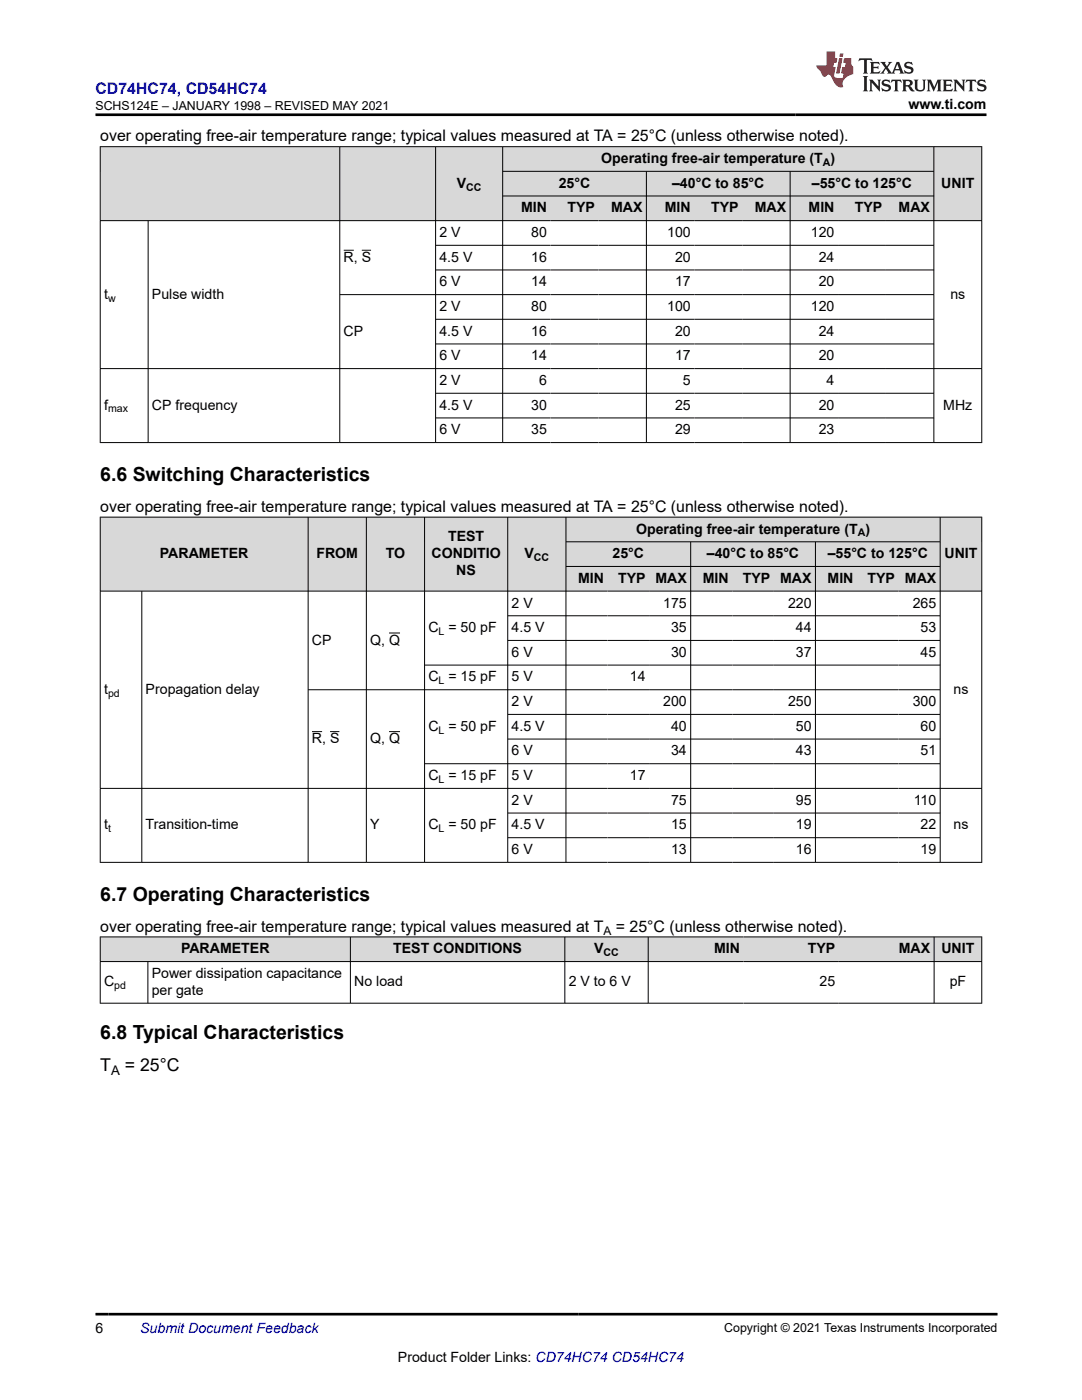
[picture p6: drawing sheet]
<svg xmlns="http://www.w3.org/2000/svg" width="216mm" height="279mm" viewBox="0 0 216 279" stroke-linecap="round" stroke-linejoin="round" font-family="sans-serif">
<g fill="#d8d8d8">
<path d="M20 29.3h175.9v4.9h-175.9z" fill-rule="evenodd"/>
<path d="M20.1 29.3h47.6v14.7h-47.6z" fill-rule="evenodd"/>
<path d="M67.9 29.3h19v14.7h-19z" fill-rule="evenodd"/>
<path d="M87 29.3h13.2v14.7h-13.2z" fill-rule="evenodd"/>
<path d="M100.4 29.3h85.9v4.8h-85.9z" fill-rule="evenodd"/>
<path d="M186.4 29.3h9.4v14.7h-9.4z" fill-rule="evenodd"/>
<path d="M100.4 34.3h28.5v4.8h-28.5z" fill-rule="evenodd"/>
<path d="M129 34.3h28.6v4.8h-28.6z" fill-rule="evenodd"/>
<path d="M157.7 34.3h28.6v4.8h-28.6z" fill-rule="evenodd"/>
<path d="M100.4 39.2h9.5v4.8h-9.5z" fill-rule="evenodd"/>
<path d="M109.9 39.2h9.5v4.8h-9.5z" fill-rule="evenodd"/>
<path d="M119.4 39.2h9.5v4.8h-9.5z" fill-rule="evenodd"/>
<path d="M129 39.2h9.5v4.8h-9.5z" fill-rule="evenodd"/>
<path d="M138.5 39.2h9.6v4.8h-9.6z" fill-rule="evenodd"/>
<path d="M148.1 39.2h9.5v4.8h-9.5z" fill-rule="evenodd"/>
<path d="M157.7 39.2h9.5v4.8h-9.5z" fill-rule="evenodd"/>
<path d="M167.2 39.2h9.6v4.8h-9.6z" fill-rule="evenodd"/>
<path d="M176.8 39.2h9.5v4.8h-9.5z" fill-rule="evenodd"/>
</g>
<g fill="none" stroke="#000" stroke-width=".2">
<path d="M19.9 29.3h176.1M20 29.2v59.2M67.8 29.2v59.2M86.9 29.2v59.2M100.3 29.2v59.2M100.3 34.2h86.1M100.3 39.1h86.1M129 34.2v54.2M157.7 34.2v54.2M186.3 29.2v59.2M195.9 29.2v59.2M19.9 44h176.1"/>
<path d="M29.6 44v44.4M68.6 49.9h2M72.2 49.9h1.9M86.9 49h99.5M86.9 53.9h99.5M186.4 58.8h-118.6M19.9 73.6h176.1M86.9 63.7h99.5M86.9 68.6h99.5M86.9 78.5h99.5M19.9 88.3h176.1M86.9 83.4h99.5"/>
</g>
<g fill="#d8d8d8">
<path d="M20 103.2h175.9v4.9h-175.9z" fill-rule="evenodd"/>
<path d="M20.1 103.3h41.3v14.6h-41.3z" fill-rule="evenodd"/>
<path d="M61.5 103.3h11.5v14.6h-11.5z" fill-rule="evenodd"/>
<path d="M73.2 103.3h11.5v14.6h-11.5z" fill-rule="evenodd"/>
<path d="M84.8 103.3h16.5v14.6h-16.5z" fill-rule="evenodd"/>
<path d="M101.4 103.3h11.5v14.6h-11.5z" fill-rule="evenodd"/>
<path d="M113 103.3h74.5v4.8h-74.5z" fill-rule="evenodd"/>
<path d="M187.7 103.3h8.1v14.6h-8.1z" fill-rule="evenodd"/>
<path d="M113 108.2h24.8v4.8h-24.8z" fill-rule="evenodd"/>
<path d="M137.9 108.2h24.7v4.8h-24.7z" fill-rule="evenodd"/>
<path d="M162.8 108.2h24.7v4.8h-24.7z" fill-rule="evenodd"/>
<path d="M113 113.1h8.2v4.8h-8.2z" fill-rule="evenodd"/>
<path d="M121.2 113.1h8.3v4.8h-8.3z" fill-rule="evenodd"/>
<path d="M129.5 113.1h8.3v4.8h-8.3z" fill-rule="evenodd"/>
<path d="M137.9 113.1h8.2v4.8h-8.2z" fill-rule="evenodd"/>
<path d="M146.1 113.1h8.3v4.8h-8.3z" fill-rule="evenodd"/>
<path d="M154.4 113.1h8.2v4.8h-8.2z" fill-rule="evenodd"/>
<path d="M162.8 113.1h8.2v4.8h-8.2z" fill-rule="evenodd"/>
<path d="M171 113.1h8.3v4.8h-8.3z" fill-rule="evenodd"/>
<path d="M179.3 113.1h8.2v4.8h-8.2z" fill-rule="evenodd"/>
</g>
<g fill="none" stroke="#000" stroke-width=".2">
<path d="M19.9 103.2h176.1M19.9 118h176.1M20 103.1v69.1M28.3 118v54.2M61.5 103.1v69.1M73.1 103.1v69.1M84.7 103.1v69.1M101.3 103.1v69.1M112.9 103.1v69.1M112.9 108.1h74.8M112.9 113h74.8M137.8 108.1v64.1"/>
<path d="M162.7 108.1v64.1M187.6 103.1v69.1M195.9 103.1v69.1M77.6 126.3h2.2M101.3 122.9h86.4M101.3 127.8h86.4M187.7 137.7h-126.2M187.7 132.7h-103M19.9 157.3h176.1M62.3 146h2M65.9 146h1.8M77.6 146h2.2"/>
<path d="M101.3 142.6h86.4M101.3 147.5h86.4M187.7 152.4h-103M19.9 172.1h176.1M101.3 162.3h86.4M101.3 167.2h86.4"/>
</g>
<g fill="#d8d8d8">
<path d="M20 187h175.9v4.9h-175.9z" fill-rule="evenodd"/>
<path d="M20.1 187h49.8v4.8h-49.8z" fill-rule="evenodd"/>
<path d="M70 187h42.6v4.8h-42.6z" fill-rule="evenodd"/>
<path d="M112.8 187h16.5v4.8h-16.5z" fill-rule="evenodd"/>
<path d="M129.4 187h19v4.8h-19z" fill-rule="evenodd"/>
<path d="M148.4 187h19v4.8h-19z" fill-rule="evenodd"/>
<path d="M167.4 187h18.9v4.8h-18.9z" fill-rule="evenodd"/>
<path d="M186.5 187h9.3v4.8h-9.3z" fill-rule="evenodd"/>
</g>
<path d="M19.9 187h176.1M19.9 191.9h176.1M20 186.9v13.4M29.5 191.9v8.4M69.9 186.9v13.4M112.7 186.9v13.4M129.3 186.9v13.4M186.4 186.9v13.4M195.9 186.9v13.4M19.9 200.2h176.1" fill="none" stroke="#000" stroke-width=".2"/>
<path d="M171.5 11.6l-.2 .6 .5-.2h.6v.1v2.2l-.2 .4h1l-.2-.4v-2.2v-.1h.5l.6 .2-.2-.6zM173.6 12.4l.2 .3v1.6l-.2 .4h1.9l.1-.6a1.08 1.08 0 0 1-1.3 .2v-.7h.6l.4 .2v-.7l-.4 .2h-.6v-.5l.2-.2a1 1 0 0 1 1 .3l-.1-.5zM175.7 12.4l.9 1.1-1 1.2h.9l-.2-.2 .5-.8 .4 .8-.2 .2h1.6l-.2-.2 .2-.5h.9l.1 .5-.1 .2h.9l-.2-.4-.8-1.9h-.5l-.9 2.1-.9-1.1 .9-1h-.8l.2 .2-.4 .6-.4-.6 .2-.2zM179 12.8l.4 1h-.7zM180.7 12.5a.65 .65 0 0 0-.2 .7 .65 .65 0 0 0 .6 .5l.6 .1 .1 .3a.79 .79 0 0 1-.7 .4 .79 .79 0 0 1-.7-.5l.1 .7 .2-.1a.93 .93 0 0 0 1.1 0 .93 .93 0 0 0 .4-.9 1.46 1.46 0 0 0-1.2-.6l-.1-.3a1.09 1.09 0 0 1 1.2 .2l-.2-.6-.1 .1-.5-.2zM172.2 15.2l.2 .4v2.2l-.2 .4h1l-.2-.4v-2.2l.2-.4zM173.4 15.9l.2 .4v1.5l-.2 .4h.8l-.3-.4 .1-1.3 1.6 1.8v-2l.2-.4h-.7l.1 .2 .1 1.1-1.2-1.3zM176.2 16a.65 .65 0 0 0-.2 .8 .65 .65 0 0 0 .6 .4l.6 .2 .1 .2a.79 .79 0 0 1-.7 .4 .79 .79 0 0 1-.7-.5l.1 .7 .2-.1a.93 .93 0 0 0 1.1 .1 .93 .93 0 0 0 .4-1 1.46 1.46 0 0 0-1.2-.5l-.1-.4a1.09 1.09 0 0 1 1.2 .2l-.1-.6-.2 .1-.5-.1zM177.9 15.9l-.1 .6a.63 .63 0 0 1 .8-.3v1.6l-.3 .4h1l-.2-.4v-1.6a.66 .66 0 0 1 .8 .3l-.1-.6zM180 15.9l.2 .4v1.5l-.2 .4h1l-.2-.2-.1-.7h.5l.1 .2a.79 .79 0 0 0 1.2 .6l-1-.9a.61 .61 0 0 0 .6-.6 .61 .61 0 0 0-.5-.7zM180.8 16.2h.1a.47 .47 0 0 1 .5 .1 .47 .47 0 0 1 .1 .5l-.1 .1-.7 .1zM182.3 15.9l.2 .2a2.27 2.27 0 0 0 .4 2 1.04 1.04 0 0 0 1.7-.7v-1.3l.2-.2h-.8l.2 .4v1.1a.6 .6 0 0 1-.6 .6 .6 .6 0 0 1-.6-.6v-1.1l.3-.4zM184.9 15.9l.2 .4v1.5l-.2 .4h.8l-.3-.4v-1.4l.9 1.9 .9-1.9v1.4l-.3 .4h1l-.2-.4v-1.5l.2-.4h-.8l-.7 1.5-.6-1.5zM188.1 15.9l.2 .4v1.5l-.2 .4h1.9l.1-.6a1.09 1.09 0 0 1-1.3 .2v-.7h.6l.4 .2v-.6l-.4 .2h-.6v-.6l.2-.1a1.01 1.01 0 0 1 1 .3l-.1-.6zM190.2 15.9l.3 .4v1.5l-.3 .4h.8l-.2-.4v-1.3l1.6 1.8v-2l.2-.4h-.7l.2 .2v1.1l-1.2-1.3zM192.8 15.9l-.1 .6a.63 .63 0 0 1 .8-.3v1.6l-.3 .4h1l-.2-.4v-1.6a.66 .66 0 0 1 .8 .3l-.1-.6zM195.2 16a.65 .65 0 0 0-.2 .8 .65 .65 0 0 0 .6 .4l.6 .2 .2 .2a.79 .79 0 0 1-.7 .4 .79 .79 0 0 1-.7-.5l.1 .7 .2-.1a.93 .93 0 0 0 1 .1 .93 .93 0 0 0 .5-1 1.46 1.46 0 0 0-1.3-.5v-.4a1.09 1.09 0 0 1 1.2 .2l-.2-.6-.2 .1-.5-.1z" fill="#231f20"/>
<path d="M164.9 10.3v2.7h-2l.1 .4 .8 1a.95 .95 0 0 0 1 .9 .59 .59 0 0 1 .5-.4 .59 .59 0 0 1 .5 .3l.4 .8a1.59 1.59 0 0 0 2.1 1.4 1.61 1.61 0 0 1 1-2.3l1-.3-.1-1.5a1.59 1.59 0 0 1-.3-1.7h-1.5l-.2 .9h.6l-.2 .9h-.5l-.2 .9v.3l.4 .1-.1 .9h-.7a.73 .73 0 0 1-1-.7l.3-1.5h-.5l.1-.9h.5l.2-.9h-.5v-1.3zM167.4 11.6l-.6 3.1h.7l.6-3.1zM167.6 10.7l-.1 .6h.7l.1-.6z" fill="#ed1c24"/>
<path d="M19.1 22.9h177.8M19.1 262.3h179.9" fill="none" stroke="#000" stroke-width=".53"/>
<g font-size="3.9">
<text x="20" y="96">6.6 Switching Characteristics</text>
<text x="20" y="179.8">6.7 Operating Characteristics</text>
<text x="20" y="207.4">6.8 Typical Characteristics</text>
</g>
<g font-size="3.5">
<text x="20" y="213.8">T</text>
<text x="24.9" y="213.8">= 25°C</text>
</g>
<text font-size="3.2" fill="#00f" x="19.1" y="18.7">CD74HC74, CD54HC74</text>
<g font-size="3.2">
<text x="20" y="28.2">over operating free-air temperature range; typical values measured at TA = 25°C (unless otherwise noted).</text>
<text x="20" y="102.2">over operating free-air temperature range; typical values measured at TA = 25°C (unless otherwise noted).</text>
<text x="20" y="185.9">over operating free-air temperature range; typical values measured at T</text>
<text x="122.9" y="185.9">= 25°C (unless otherwise noted).</text>
</g>
<g font-size="2.8">
<text x="181.3" y="21.8">www.ti.com</text>
<text x="120" y="32.5">Operating free-air temperature (T )</text>
<text x="91.1" y="37.5">V</text>
<text x="111.5" y="37.5">25°C</text>
<text x="134.1" y="37.5">–40°C to 85°C</text>
<text x="162" y="37.5">–55°C to 125°C</text>
<text x="187.8" y="37.5">UNIT</text>
<text x="87.7" y="47.3">2 V</text>
<text x="104" y="42.4">MIN</text>
<text x="106" y="47.3">80</text>
<text x="113.2" y="42.4">TYP</text>
<text x="121.9" y="42.4">MAX</text>
<text x="132.7" y="42.4">MIN</text>
<text x="133.1" y="47.3">100</text>
<text x="141.9" y="42.4">TYP</text>
<text x="150.6" y="42.4">MAX</text>
<text x="161.3" y="42.4">MIN</text>
<text x="161.8" y="47.3">120</text>
<text x="170.6" y="42.4">TYP</text>
<text x="179.3" y="42.4">MAX</text>
<text x="68.6" y="52.2">R, S</text>
<text x="87.7" y="52.2">4.5 V</text>
<text x="106" y="52.2">16</text>
<text x="134.7" y="52.2">20</text>
<text x="163.4" y="52.2">24</text>
<text x="20.8" y="59.6">t</text>
<text x="30.3" y="59.6">Pulse width</text>
<text x="87.7" y="57.2">6 V</text>
<text x="106" y="57.2">14</text>
<text x="134.7" y="57.2">17</text>
<text x="163.4" y="57.2">20</text>
<text x="189.6" y="59.6">ns</text>
<text x="87.7" y="62.1">2 V</text>
<text x="106" y="62.1">80</text>
<text x="133.1" y="62.1">100</text>
<text x="161.8" y="62.1">120</text>
<text x="68.6" y="67">CP</text>
<text x="87.7" y="67">4.5 V</text>
<text x="87.7" y="71.9">6 V</text>
<text x="106" y="67">16</text>
<text x="106" y="71.9">14</text>
<text x="134.7" y="67">20</text>
<text x="134.7" y="71.9">17</text>
<text x="163.4" y="67">24</text>
<text x="163.4" y="71.9">20</text>
<text x="87.7" y="76.8">2 V</text>
<text x="107.6" y="76.8">6</text>
<text x="136.3" y="76.8">5</text>
<text x="164.9" y="76.8">4</text>
<text x="20.8" y="81.8">f</text>
<text x="30.3" y="81.8">CP frequency</text>
<text x="87.7" y="81.8">4.5 V</text>
<text x="106" y="81.8">30</text>
<text x="134.7" y="81.8">25</text>
<text x="163.4" y="81.8">20</text>
<text x="188.2" y="81.8">MHz</text>
<text x="87.7" y="86.7">6 V</text>
<text x="106" y="86.7">35</text>
<text x="134.7" y="86.7">29</text>
<text x="163.4" y="86.7">23</text>
<text x="126.9" y="106.5">Operating free-air temperature (T )</text>
<text x="31.9" y="111.4">PARAMETER</text>
<text x="63.1" y="111.4">FROM</text>
<text x="77" y="111.4">TO</text>
<text x="86.1" y="111.4">CONDITIO</text>
<text x="89.4" y="108">TEST</text>
<text x="104.7" y="111.4">V</text>
<text x="122.2" y="111.4">25°C</text>
<text x="141.1" y="111.4">–40°C to 85°C</text>
<text x="165.2" y="111.4">–55°C to 125°C</text>
<text x="188.5" y="111.4">UNIT</text>
<text x="91.1" y="114.8">NS</text>
<text x="115.3" y="116.3">MIN</text>
<text x="123.3" y="116.3">TYP</text>
<text x="130.8" y="116.3">MAX</text>
<text x="140.2" y="116.3">MIN</text>
<text x="148.2" y="116.3">TYP</text>
<text x="155.7" y="116.3">MAX</text>
<text x="165.1" y="116.3">MIN</text>
<text x="173.1" y="116.3">TYP</text>
<text x="180.6" y="116.3">MAX</text>
<text x="102.1" y="121.2">2 V</text>
<text x="132.3" y="121.2">175</text>
<text x="157.2" y="121.2">220</text>
<text x="182.1" y="121.2">265</text>
<text x="62.3" y="128.6">CP</text>
<text x="73.9" y="128.6">Q, Q</text>
<text x="85.5" y="126.2">C = 50 pF</text>
<text x="102.1" y="126.2">4.5 V</text>
<text x="102.1" y="131.1">6 V</text>
<text x="133.9" y="126.2">35</text>
<text x="133.9" y="131.1">30</text>
<text x="158.8" y="126.2">44</text>
<text x="158.8" y="131.1">37</text>
<text x="183.7" y="126.2">53</text>
<text x="183.7" y="131.1">45</text>
<text x="85.5" y="136">C = 15 pF</text>
<text x="102.1" y="136">5 V</text>
<text x="125.7" y="136">14</text>
<text x="20.8" y="138.5">t</text>
<text x="29.1" y="138.5">Propagation delay</text>
<text x="102.1" y="140.9">2 V</text>
<text x="132.3" y="140.9">200</text>
<text x="157.2" y="140.9">250</text>
<text x="182.1" y="140.9">300</text>
<text x="190.3" y="138.5">ns</text>
<text x="62.3" y="148.3">R, S</text>
<text x="73.9" y="148.3">Q, Q</text>
<text x="85.5" y="145.8">C = 50 pF</text>
<text x="102.1" y="145.8">4.5 V</text>
<text x="133.9" y="145.8">40</text>
<text x="158.8" y="145.8">50</text>
<text x="183.7" y="145.8">60</text>
<text x="85.5" y="155.7">C = 15 pF</text>
<text x="102.1" y="150.8">6 V</text>
<text x="102.1" y="155.7">5 V</text>
<text x="125.7" y="155.7">17</text>
<text x="133.9" y="150.8">34</text>
<text x="158.8" y="150.8">43</text>
<text x="183.7" y="150.8">51</text>
<text x="102.1" y="160.6">2 V</text>
<text x="133.9" y="160.6">75</text>
<text x="158.8" y="160.6">95</text>
<text x="182.3" y="160.6">110</text>
<text x="20.8" y="165.5">t</text>
<text x="29.1" y="165.5">Transition-time</text>
<text x="73.9" y="165.5">Y</text>
<text x="85.5" y="165.5">C = 50 pF</text>
<text x="102.1" y="165.5">4.5 V</text>
<text x="133.9" y="165.5">15</text>
<text x="158.8" y="165.5">19</text>
<text x="183.7" y="165.5">22</text>
<text x="190.3" y="165.5">ns</text>
<text x="102.1" y="170.5">6 V</text>
<text x="133.9" y="170.5">13</text>
<text x="158.8" y="170.5">16</text>
<text x="183.7" y="170.5">19</text>
<text x="36.1" y="190.3">PARAMETER</text>
<text x="78.5" y="190.3">TEST CONDITIONS</text>
<text x="118.6" y="190.3">V</text>
<text x="142.5" y="190.3">MIN</text>
<text x="161.2" y="190.3">TYP</text>
<text x="179.4" y="190.3">MAX</text>
<text x="187.9" y="190.3">UNIT</text>
<text x="20.8" y="196.9">C</text>
<text x="30.3" y="195.2">Power dissipation capacitance</text>
<text x="70.7" y="196.9">No load</text>
<text x="113.5" y="196.9">2 V to 6 V</text>
<text x="163.5" y="196.9">25</text>
<text x="189.5" y="196.9">pF</text>
<text x="30.3" y="198.6">per gate</text>
<text x="19.1" y="266.1">6</text>
<text x="79.4" y="271.7">Product Folder Links: CD74HC74 CD54HC74</text>
</g>
<text font-size="2.8" fill="#00f" x="28" y="266.1">Submit Document Feedback</text>
<text font-size="2.6" x="22.2" y="214.5">A</text>
<g font-size="2.5">
<text x="19.1" y="21.9">SCHS124E – JANUARY 1998 – REVISED MAY 2021</text>
<text x="144.5" y="265.8">Copyright © 2021 Texas Instruments Incorporated</text>
</g>
<text font-size="2.4" x="120.4" y="186.6">A</text>
<g font-size="2.1">
<text x="164.2" y="33.1">A</text>
<text x="93" y="38">CC</text>
<text x="21.6" y="60.2">w</text>
<text x="21.6" y="82.3">max</text>
<text x="171.1" y="107">A</text>
<text x="106.5" y="112">CC</text>
<text x="87.5" y="126.7">L</text>
<text x="87.5" y="136.6">L</text>
<text x="21.6" y="139">pd</text>
<text x="87.5" y="146.4">L</text>
<text x="87.5" y="156.3">L</text>
<text x="21.6" y="166.1">t</text>
<text x="87.5" y="166.1">L</text>
<text x="120.4" y="190.8">CC</text>
<text x="22.8" y="197.4">pd</text>
</g>
</svg>
